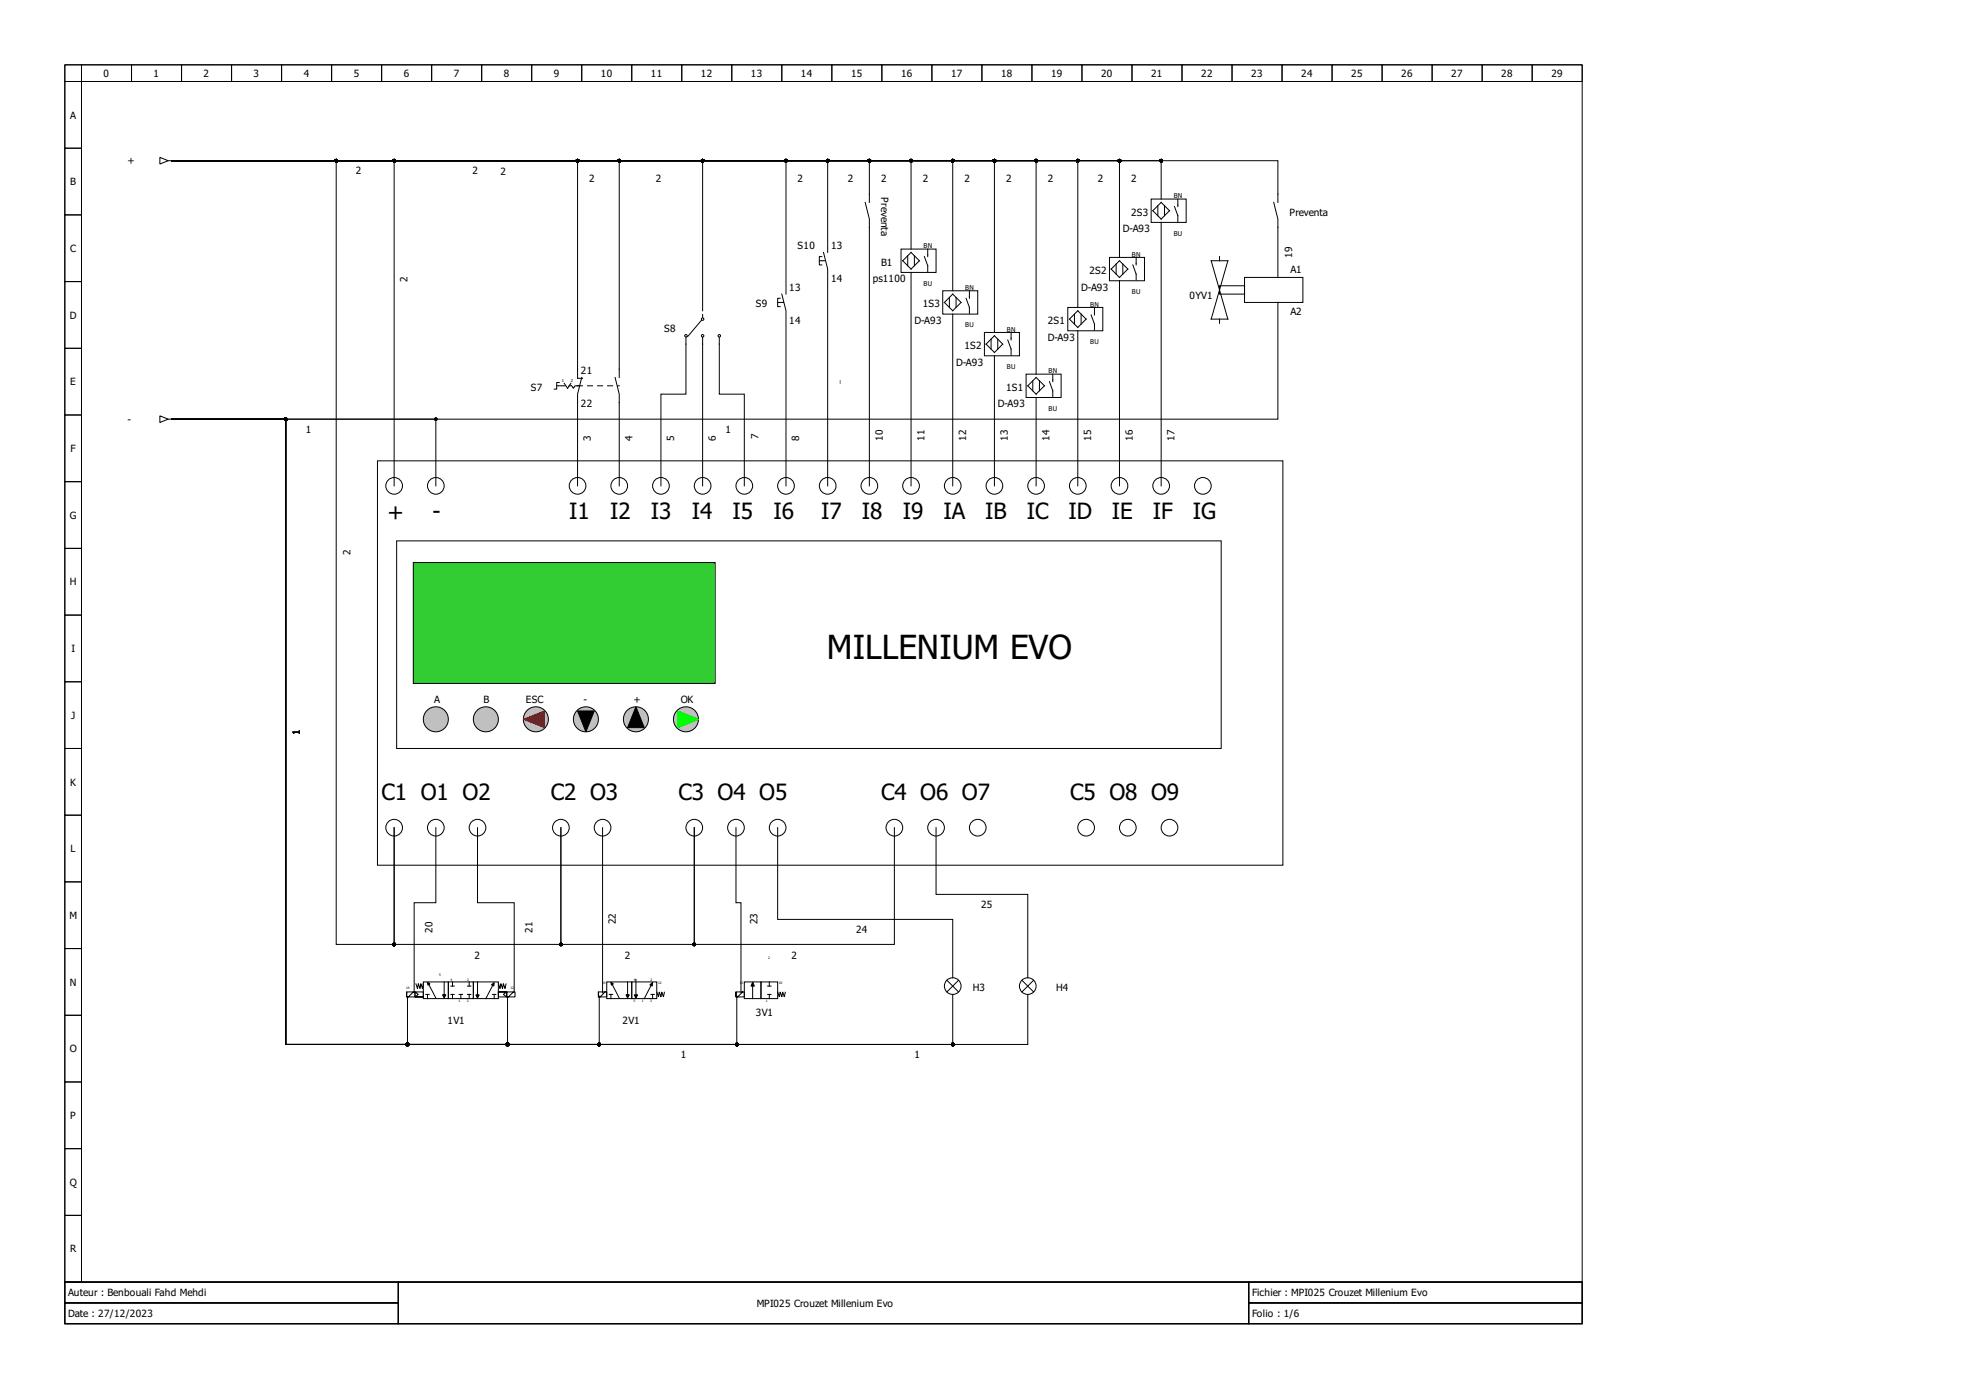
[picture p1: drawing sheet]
<svg xmlns="http://www.w3.org/2000/svg" width="297mm" height="210mm" viewBox="0 0 297 210" stroke-linecap="round" stroke-linejoin="round" font-family="sans-serif">
<g fill="none" stroke="#000" stroke-width=".15">
<path d="M9.8 9.8h229.1v183.8h-229.1zM9.8 9.8h2.5v2.5h-2.5zM9.8 12.3h2.5v10.1h-2.5zM12.3 9.8h7.6v2.5h-7.6zM19.9 9.8h7.5v2.5h-7.5zM27.4 9.8h7.6v2.5h-7.6zM35 9.8h7.5v2.5h-7.5zM42.5 9.8h7.6v2.5h-7.6zM50.1 9.8h7.5v2.5h-7.5zM57.6 9.8h7.6v2.5h-7.6zM65.2 9.8h7.5v2.5h-7.5zM72.7 9.8h7.6v2.5h-7.6z"/>
<path d="M80.3 9.8h7.5v2.5h-7.5zM87.8 9.8h7.6v2.5h-7.6zM95.4 9.8h7.6v2.5h-7.6zM103 9.8h7.5v2.5h-7.5zM110.5 9.8h7.6v2.5h-7.6zM118.1 9.8h7.5v2.5h-7.5zM125.6 9.8h7.6v2.5h-7.6zM133.2 9.8h7.5v2.5h-7.5zM140.7 9.8h7.6v2.5h-7.6zM148.3 9.8h7.5v2.5h-7.5zM155.8 9.8h7.6v2.5h-7.6zM163.4 9.8h7.5v2.5h-7.5z"/>
<path d="M170.9 9.8h7.6v2.5h-7.6zM178.5 9.8h7.6v2.5h-7.6zM186.1 9.8h7.5v2.5h-7.5zM193.6 9.8h7.6v2.5h-7.6zM201.2 9.8h7.5v2.5h-7.5zM208.7 9.8h7.6v2.5h-7.6zM216.3 9.8h7.5v2.5h-7.5zM223.8 9.8h7.6v2.5h-7.6zM231.4 9.8h7.5v2.5h-7.5zM9.8 22.4h2.5v10.1h-2.5zM9.8 32.5h2.5v10h-2.5zM9.8 42.5h2.5v10.1h-2.5z"/>
<path d="M9.8 52.6h2.5v10.1h-2.5zM9.8 62.7h2.5v10h-2.5zM9.8 72.7h2.5v10.1h-2.5zM9.8 82.8h2.5v10.1h-2.5zM9.8 92.9h2.5v10.1h-2.5zM9.8 103h2.5v10h-2.5zM9.8 113h2.5v10.1h-2.5zM9.8 123.1h2.5v10.1h-2.5zM9.8 133.2h2.5v10h-2.5zM9.8 143.2h2.5v10.1h-2.5zM9.8 153.3h2.5v10.1h-2.5zM9.8 163.4h2.5v10.1h-2.5z"/>
<path d="M9.8 173.5h2.5v10h-2.5zM9.8 193.6h229.1v6.3h-229.1zM9.8 193.6h50.3v3.2h-50.3zM9.8 196.8h50.3v3.1h-50.3zM9.8 183.5h2.5v10.1h-2.5zM60.1 193.6h128.5v6.3h-128.5zM188.6 193.6h50.3v3.2h-50.3zM188.6 196.8h50.3v3.1h-50.3z"/>
</g>
<path d="M87.2 58.3h6.3" fill="none" stroke="#000" stroke-width=".15" stroke-dasharray=".8 .8"/>
<g fill="#c0c0c0" stroke="#000" stroke-width=".15">
<circle cx="80.9" cy="108.6" r="1.89"/>
<circle cx="88.5" cy="108.6" r="1.89"/>
<circle cx="96" cy="108.6" r="1.89"/>
<circle cx="103.6" cy="108.6" r="1.89"/>
<circle cx="65.8" cy="108.6" r="1.89"/>
</g>
<g fill="none" stroke="#000" stroke-width=".15">
<path d="M57 69.6h136.7v61.1h-136.7zM59.9 81.7h124.5v31.3h-124.5z"/>
<circle cx="59.5" cy="73.4" r="1.26"/>
<circle cx="65.8" cy="73.4" r="1.26"/>
<circle cx="87.2" cy="73.4" r="1.26"/>
<circle cx="93.5" cy="73.4" r="1.26"/>
<circle cx="99.8" cy="73.4" r="1.26"/>
<circle cx="106.1" cy="73.4" r="1.26"/>
<circle cx="112.4" cy="73.4" r="1.26"/>
<circle cx="118.7" cy="73.4" r="1.26"/>
<circle cx="125" cy="73.4" r="1.26"/>
<circle cx="131.3" cy="73.4" r="1.26"/>
<circle cx="137.6" cy="73.4" r="1.26"/>
<circle cx="143.9" cy="73.4" r="1.26"/>
<circle cx="150.2" cy="73.4" r="1.26"/>
<circle cx="156.5" cy="73.4" r="1.26"/>
<circle cx="162.8" cy="73.4" r="1.26"/>
<circle cx="169.1" cy="73.4" r="1.26"/>
<circle cx="175.3" cy="73.4" r="1.26"/>
<circle cx="181.6" cy="73.4" r="1.26"/>
<circle cx="59.5" cy="125" r="1.26"/>
<circle cx="65.8" cy="125" r="1.26"/>
<circle cx="72.1" cy="125" r="1.26"/>
<circle cx="84.7" cy="125" r="1.26"/>
<circle cx="91" cy="125" r="1.26"/>
<circle cx="104.8" cy="125" r="1.26"/>
<circle cx="111.1" cy="125" r="1.26"/>
<circle cx="117.4" cy="125" r="1.26"/>
<circle cx="135.1" cy="125" r="1.26"/>
<circle cx="141.4" cy="125" r="1.26"/>
<circle cx="147.7" cy="125" r="1.26"/>
<circle cx="164" cy="125" r="1.26"/>
<circle cx="170.3" cy="125" r="1.26"/>
<circle cx="176.6" cy="125" r="1.26"/>
</g>
<path d="M62.4 85h45.6v18.2h-45.6z" fill-rule="evenodd" fill="#32cd32" stroke="#000" stroke-width=".15"/>
<circle cx="73.4" cy="108.6" r="1.89" fill="#c0c0c0" stroke="#000" stroke-width=".15"/>
<path d="M79 108.6l3.2-1.2v2.5z" fill="#f00" stroke="#f00" stroke-width=".15"/>
<path d="M102.3 107.4l3.2 1.2-3.2 1.3z" fill="#0f0" stroke="#0f0" stroke-width=".15"/>
<g fill="#000" stroke="#000" stroke-width=".15">
<path d="M87.2 107.4h2.5l-1.2 3.1zM96 106.7l1.3 3.2h-2.5zM66.8 150.2h.5l-.2 .5zM71.9 150.2h.5l-.3 .5zM94.5 150.2h.5l-.2 .5zM95.8 150.2h.5l-.3 .5zM113.7 148.3l.2 .6h-.5z"/>
<path d="M64.5 148.3l.4 .3-.3 .2z" fill-rule="evenodd"/>
<path d="M74.2 148.7l.4-.3v.5z" fill-rule="evenodd"/>
<path d="M92.2 148.3l.4 .3-.3 .2z" fill-rule="evenodd"/>
<path d="M98.1 148.7l.5-.3-.1 .5z" fill-rule="evenodd"/>
<circle cx="50.8" cy="24.3" r=".19"/>
<circle cx="59.5" cy="24.3" r=".19"/>
<circle cx="87.2" cy="24.3" r=".19"/>
<circle cx="93.5" cy="24.3" r=".19"/>
<circle cx="106.1" cy="24.3" r=".19"/>
<circle cx="118.7" cy="24.3" r=".19"/>
<circle cx="125" cy="24.3" r=".19"/>
<circle cx="131.3" cy="24.3" r=".19"/>
<circle cx="137.6" cy="24.3" r=".19"/>
<circle cx="143.9" cy="24.3" r=".19"/>
<circle cx="150.2" cy="24.3" r=".19"/>
<circle cx="156.5" cy="24.3" r=".19"/>
<circle cx="162.8" cy="24.3" r=".19"/>
<circle cx="169.1" cy="24.3" r=".19"/>
<circle cx="175.3" cy="24.3" r=".19"/>
<circle cx="43.2" cy="63.3" r=".19"/>
<circle cx="65.8" cy="63.3" r=".19"/>
<circle cx="59.5" cy="142.6" r=".19"/>
<circle cx="61.5" cy="157.7" r=".19"/>
<circle cx="76.6" cy="157.7" r=".19"/>
<circle cx="84.7" cy="142.6" r=".19"/>
<circle cx="90.5" cy="157.7" r=".19"/>
<circle cx="104.8" cy="142.6" r=".19"/>
<circle cx="111.3" cy="157.7" r=".19"/>
<circle cx="143.9" cy="157.7" r=".19"/>
</g>
<g fill="none" stroke="#000" stroke-width=".15">
<path d="M24.1 23.8l1.3 .5-1.3 .5zM25.4 24.3h.4M25.9 24.3h143.2v14.6M25.9 24.3h24.9v118.3h8.7v-17.6v17.6h25.2v-17.6v17.6h20.1v-17.6v17.6h30.3v-17.6M25.9 24.3h80.2v22.6M25.9 24.3h118v19.6M25.9 24.3h33.6v49.1M25.9 24.3h61.3v32.8h.8M25.9 24.3h167.1v6.3M25.9 24.3h130.6v32.2M25.9 24.3h92.8v18.7M25.9 24.3h67.6v32.7"/>
<path d="M25.9 24.3h124.3v25.9M25.9 24.3h105.4v6.3M25.9 24.3h111.7v13.3M25.9 24.3h149.4v5.8M25.9 24.3h136.9v22.1M25.9 24.3h99.1v12.4M124.1 38.7h-.4v1.3h.4M124.4 38.1l.6 2.5v1.3M125 36.9v1.2M130.7 30.6l.6 2.5v40.3M136.1 37.6h5.3v3.5h-5.3zM137.1 38.6v1.5"/>
<path d="M137.6 38.1l1.2 1.3-1.2 1.2-1.3-1.2zM138.1 38.6v1.5M139.6 38.7l.5 1.4v.9M140.1 37.6v1.1M167.5 38.9h5.3v3.5h-5.3zM168.5 39.9v1.5M169.6 39.9v1.5M171.6 38.9v1.1M173.8 30.1h5.3v3.5h-5.3zM174.1 31.8l1.2-1.2 1.3 1.2-1.3 1.3zM174.8 31.1v1.5M175.3 33.6v39.8"/>
<path d="M175.9 31.1v1.5M177.4 31.2l.5 1.4v.9M177.9 30.1v1.1M182.9 39.4h2.5l-2.5 8.8h2.5zM184.2 38.7v.7M192.3 30.6l.7 2.5v8.8M84.4 57.8h-.3v1h-.4M85.2 57.9l.5 .7M87.8 57l-.6 2.5v13.9M92.9 57l.6 2.5v13.9M103.6 51v8.5h-3.8v13.9M106 48.3l-2.2 2.5"/>
<path d="M106.1 51v22.4M106.1 47.5v.4M108.6 51v8.5h3.8v13.9M117.8 45h-.4v1.3h.4M118.1 44.4l.6 2.5v1.3M118.7 43.2v1.2M118.7 48.3v25.1M125 42v31.4M137.6 41.1v32.3M142.4 43.9h5.3v3.5h-5.3zM143.4 44.9v1.5M143.9 44.4l1.2 1.3-1.2 1.2-1.3-1.2z"/>
<path d="M143.9 47.4v26M144.4 44.9v1.5M145.9 45l.5 1.4v.9M146.4 43.9v1.1M148.7 50.2h5.2v3.5h-5.2zM148.9 52l1.3-1.3 1.2 1.3-1.2 1.2zM149.7 51.2v1.5M150.2 53.7v19.7M150.7 51.2v1.5M152.2 51.3l.5 1.4v.9M152.7 50.2v1.1M155 56.5h5.2v3.5h-5.2z"/>
<path d="M156 57.5v1.5M156.5 57l1.2 1.3-1.2 1.2-1.3-1.2zM157 57.5v1.5M158.5 57.6l.5 1.4v.9M159 56.5v1.1M161.2 46.4h5.3v3.6h-5.3zM161.5 48.2l1.3-1.3 1.2 1.3-1.2 1.2zM162.3 47.4v1.5M162.8 50v23.4M163.3 47.4v1.5M164.8 47.6l.5 1.3v.9M165.3 46.4v1.2"/>
<path d="M167.8 40.6l1.3-1.2 1.2 1.2-1.2 1.3zM169.1 42.4v31M171.1 40l.5 1.4v.9M184.2 43.2h3.7v1.2h-3.7zM184.2 48.2v.6M187.9 41.9h8.9v3.8h-8.9zM193 45.7v17.6h-167.1M24.1 62.8l1.3 .5-1.3 .5zM25.4 63.3h.4M25.9 63.3h17.3v94.4h68.1v-7.3M25.9 63.3h17.3v94.4h100.7v-6.1M25.9 63.3h17.3v94.4h112v-6.1"/>
<path d="M25.9 63.3h17.3v94.4h33.4v-7.2M25.9 63.3h17.3v94.4h47.3v-7.3M25.9 63.3h17.3v94.4h18.3v-7.2M25.9 63.3h39.9v10.1M156.5 60v13.4M65.8 125v11.3h-3.3v13.5M72.1 125v11.3h5.5v13.5M91 125v24.9M111.1 125v11.3h.8v13.6M117.4 125v13.8h26.5v7.5M141.4 125v10.1h13.8v11.2M61.4 149.8h1.3v.7h-1.3v-.7v.7h.3l.7-.7"/>
<path d="M62.7 149.8l.5 .4-.5 .3h1.2v-.7h-1.2v.7h1.2M62.8 148.6l.2 .7 .2-.8 .2 .8 .1-.8 .3 .8 .1-.7M63.9 148.3h3.8v2.5h-3.8zM64.3 150.2h.5M64.6 150.2v.6M64.7 148.6l1.1 2.2M67.1 148.3v1.9M67.7 148.3h3.8v2.5h-3.8zM68.1 148.9h.5M68.1 150.2h.5M68.3 148.3v.6M68.3 150.2v.6"/>
<path d="M69.3 150.2h.5M69.6 150.2v.6M70.6 148.9h.5M70.6 150.2h.5M70.9 148.3v.6M70.9 150.2v.6M71.5 148.3h3.8v2.5h-3.8zM72.1 148.3v1.9M74.4 150.2h.5M74.4 148.7l-1 2.1M74.6 150.2v.6M75.3 149.8h1.2v.7h-1.2v-.7h1.2l-.5 .4 .5 .3"/>
<path d="M75.3 148.6l.2 .7 .1-.8 .3 .8 .1-.8 .3 .8 .1-.7M76.5 149.8h1.3v.7h-1.3v-.7v.7h.3l.7-.7M90.4 149.8h1.2v.7h-1.2v-.7v.7h.2l.8-.7M91.6 148.3h3.8v2.5h-3.8zM92 150.2h.5M92.3 150.2v.6M92.4 148.6l1.1 2.2M94.8 148.3v1.9M95.4 148.3h3.8v2.5h-3.8zM96 147.9v2.3M98.3 150.2h.5M98.4 148.7l-1.1 2.1"/>
<path d="M98.5 150.2v.6M99.2 149.8l.2 .7 .2-.7 .2 .7 .1-.7 .3 .7 .1-.7M111.1 149.8h1.3v.7h-1.3v-.7v.7h.3l.7-.7M112.4 148.3h2.5v2.5h-2.5zM113.7 148.8v2M114.9 148.3h2.5v2.5h-2.5zM115.9 148.9h.5M115.9 150.2h.5M116.2 148.3v.6M116.2 150.2v.6M117.4 149.8l.3 .7 .1-.7 .3 .7 .1-.7 .2 .7 .2-.7M143 148l1.8 1.8"/>
<path d="M143.9 146.4v1.3M143.9 150.2v1.2M144.8 148l-1.8 1.8M154.3 148l1.8 1.8M155.2 146.4v1.3M155.2 150.2v1.2M156.1 148l-1.8 1.8"/>
<circle cx="103.6" cy="50.7" r=".19"/>
<circle cx="106.1" cy="50.7" r=".19"/>
<circle cx="106.1" cy="48.2" r=".19"/>
<circle cx="108.6" cy="50.7" r=".19"/>
<circle cx="143.9" cy="148.9" r="1.26"/>
<circle cx="155.2" cy="148.9" r="1.26"/>
</g>
<path d="M123.7 39.4h.9M84.1 58.3h1.2M85.7 58.6l.5-.7M86 58.3h.3l.3 .3 .2-.3h.7M117.4 45.7h.9" fill="none" stroke="#000" stroke-width=".15" stroke-dasharray=".3 .1"/>
<text font-size="5" x="124.9" y="99.6">MILLENIUM EVO</text>
<g font-size="3.4">
<text x="58.5" y="78.5">+</text>
<text x="65.3" y="78.4">-</text>
<text x="86" y="78.4">I1</text>
<text x="92.1" y="78.4">I2</text>
<text x="98.3" y="78.4">I3</text>
<text x="104.5" y="78.4">I4</text>
<text x="110.6" y="78.4">I5</text>
<text x="116.8" y="78.4">I6</text>
<text x="124" y="78.4">I7</text>
<text x="130.2" y="78.4">I8</text>
<text x="136.3" y="78.4">I9</text>
<text x="142.5" y="78.4">IA</text>
<text x="148.8" y="78.4">IB</text>
<text x="155.1" y="78.4">IC</text>
<text x="161.4" y="78.4">ID</text>
<text x="167.9" y="78.4">IE</text>
<text x="174.1" y="78.4">IF</text>
<text x="180.1" y="78.4">IG</text>
<text x="57.6" y="120.8">C1 O1 O2</text>
<text x="83.2" y="120.8">C2 O3</text>
<text x="102.5" y="120.8">C3 O4 O5</text>
<text x="133" y="120.8">C4 O6 O7</text>
<text x="161.6" y="120.8">C5 O8 O9</text>
</g>
<g font-size="1.5">
<text x="15.6" y="11.6">0</text>
<text x="23.2" y="11.6">1</text>
<text x="30.8" y="11.6">2</text>
<text x="38.3" y="11.6">3</text>
<text x="45.9" y="11.6">4</text>
<text x="53.4" y="11.6">5</text>
<text x="61" y="11.6">6</text>
<text x="68.5" y="11.6">7</text>
<text x="76.1" y="11.6">8</text>
<text x="83.6" y="11.6">9</text>
<text x="90.7" y="11.6">10</text>
<text x="98.3" y="11.6">11</text>
<text x="105.9" y="11.6">12</text>
<text x="113.4" y="11.6">13</text>
<text x="121" y="11.6">14</text>
<text x="128.5" y="11.6">15</text>
<text x="136.1" y="11.6">16</text>
<text x="143.6" y="11.6">17</text>
<text x="151.2" y="11.6">18</text>
<text x="158.7" y="11.6">19</text>
<text x="166.3" y="11.6">20</text>
<text x="173.8" y="11.6">21</text>
<text x="181.4" y="11.6">22</text>
<text x="188.9" y="11.6">23</text>
<text x="196.5" y="11.6">24</text>
<text x="204.1" y="11.6">25</text>
<text x="211.6" y="11.6">26</text>
<text x="219.2" y="11.6">27</text>
<text x="226.7" y="11.6">28</text>
<text x="234.3" y="11.6">29</text>
<text x="10.6" y="17.9">A</text>
<text x="10.6" y="28">B</text>
<text x="19.2" y="24.8">+</text>
<text x="53.7" y="26.3">2</text>
<text x="71.4" y="26.3">2</text>
<text x="75.6" y="26.4">2</text>
<text x="89" y="27.5">2</text>
<text x="99.1" y="27.5">2</text>
<text x="120.5" y="27.5">2</text>
<text x="128" y="27.5">2</text>
<text x="133" y="27.5">2</text>
<text x="133" y="29.8" transform="rotate(90 133 29.8)">Preventa</text>
<text x="139.3" y="27.5">2</text>
<text x="145.6" y="27.5">2</text>
<text x="151.9" y="27.5">2</text>
<text x="158.2" y="27.5">2</text>
<text x="165.8" y="27.5">2</text>
<text x="170.8" y="27.5">2</text>
<text x="169.6" y="35.1">D-A93</text>
<text x="170.8" y="32.6">2S3</text>
<text x="194.7" y="32.6">Preventa</text>
<text x="10.6" y="38.1">C</text>
<text x="120.5" y="37.6">S10</text>
<text x="125.5" y="37.6">13</text>
<text x="133" y="40.1">B1</text>
<text x="164.5" y="41.4">2S2</text>
<text x="194.9" y="41.3">A1</text>
<text x="195.1" y="39" transform="rotate(-90 195.1 39)">19</text>
<text x="61.5" y="42.6" transform="rotate(-90 61.5 42.6)">2</text>
<text x="114.2" y="46.4">S9</text>
<text x="119.2" y="43.9">13</text>
<text x="125.5" y="42.6">14</text>
<text x="131.8" y="42.6">ps1100</text>
<text x="139.3" y="46.4">1S3</text>
<text x="163.3" y="43.9">D-A93</text>
<text x="179.6" y="45.2">0YV1</text>
<text x="194.9" y="47.6">A2</text>
<text x="10.5" y="48.1">D</text>
<text x="100.3" y="50.2">S8</text>
<text x="119.2" y="48.9">14</text>
<text x="138.1" y="48.9">D-A93</text>
<text x="145.6" y="52.7">1S2</text>
<text x="158.2" y="48.9">2S1</text>
<text x="158.2" y="51.5">D-A93</text>
<text x="10.6" y="58.2">E</text>
<text x="80.2" y="59">S7</text>
<text x="87.7" y="56.5">21</text>
<text x="144.4" y="55.2">D-A93</text>
<text x="151.9" y="59">1S1</text>
<text x="19.2" y="63.9">-</text>
<text x="46.2" y="65.3">1</text>
<text x="87.7" y="61.5">22</text>
<text x="109.6" y="65.4">1</text>
<text x="150.7" y="61.5">D-A93</text>
<text x="10.7" y="68.3">F</text>
<text x="89.2" y="66.6" transform="rotate(-90 89.2 66.6)">3</text>
<text x="95.5" y="66.6" transform="rotate(-90 95.5 66.6)">4</text>
<text x="101.8" y="66.6" transform="rotate(-90 101.8 66.6)">5</text>
<text x="108.1" y="66.6" transform="rotate(-90 108.1 66.6)">6</text>
<text x="114.5" y="66.3" transform="rotate(-90 114.5 66.3)">7</text>
<text x="120.7" y="66.6" transform="rotate(-90 120.7 66.6)">8</text>
<text x="133.3" y="66.6" transform="rotate(-90 133.3 66.6)">10</text>
<text x="139.6" y="66.6" transform="rotate(-90 139.6 66.6)">11</text>
<text x="145.9" y="66.6" transform="rotate(-90 145.9 66.6)">12</text>
<text x="152.2" y="66.6" transform="rotate(-90 152.2 66.6)">13</text>
<text x="158.5" y="66.6" transform="rotate(-90 158.5 66.6)">14</text>
<text x="164.8" y="66.6" transform="rotate(-90 164.8 66.6)">15</text>
<text x="171.1" y="66.6" transform="rotate(-90 171.1 66.6)">16</text>
<text x="177.4" y="66.6" transform="rotate(-90 177.4 66.6)">17</text>
<text x="10.5" y="78.3">G</text>
<text x="52.9" y="83.9" transform="rotate(-90 52.9 83.9)">2</text>
<text x="10.5" y="88.4">H</text>
<text x="10.8" y="98.5">I</text>
<text x="65.6" y="106.1">A</text>
<text x="73" y="106.1">B</text>
<text x="79.4" y="106.1">ESC</text>
<text x="88.1" y="106.1">-</text>
<text x="95.7" y="106.1">+</text>
<text x="102.8" y="106.1">OK</text>
<text x="10.7" y="108.6">J</text>
<text x="45.3" y="111" transform="rotate(-90 45.3 111)">1</text>
<text x="10.6" y="118.6">K</text>
<text x="10.7" y="128.7">L</text>
<text x="148.2" y="137.1">25</text>
<text x="10.5" y="138.8">M</text>
<text x="65.3" y="140.9" transform="rotate(-90 65.3 140.9)">20</text>
<text x="80.4" y="140.9" transform="rotate(-90 80.4 140.9)">21</text>
<text x="93" y="139.6" transform="rotate(-90 93 139.6)">22</text>
<text x="114.4" y="139.6" transform="rotate(-90 114.4 139.6)">23</text>
<text x="129.3" y="140.9">24</text>
<text x="10.5" y="148.8">N</text>
<text x="71.7" y="144.8">2</text>
<text x="94.3" y="144.8">2</text>
<text x="119.5" y="144.8">2</text>
<text x="146.9" y="149.7">H3</text>
<text x="159.5" y="149.7">H4</text>
<text x="67.6" y="154.7">1V1</text>
<text x="94" y="154.7">2V1</text>
<text x="114.2" y="153.4">3V1</text>
<text x="10.5" y="158.9">O</text>
<text x="102.8" y="159.7">1</text>
<text x="138.1" y="159.7">1</text>
<text x="10.6" y="169">P</text>
<text x="10.5" y="179.1">Q</text>
<text x="10.6" y="189.1">R</text>
<text x="10.3" y="195.7">Auteur : Benbouali Fahd Mehdi</text>
<text x="114.3" y="197.3">MPI025 Crouzet Millenium Evo</text>
<text x="189.1" y="195.7">Fichier : MPI025 Crouzet Millenium Evo</text>
<text x="10.3" y="198.9">Date : 27/12/2023</text>
<text x="189.1" y="198.9">Folio : 1/6</text>
</g>
<text font-size="1.1" x="126.8" y="58" transform="rotate(-90 126.8 58)">_</text>
<g font-size="1">
<text x="177.2" y="29.9">BN</text>
<text x="177.2" y="35.6">BU</text>
<text x="139.5" y="37.5">BN</text>
<text x="170.9" y="38.7">BN</text>
<text x="139.5" y="43.2">BU</text>
<text x="145.8" y="43.8">BN</text>
<text x="164.6" y="46.3">BN</text>
<text x="170.9" y="44.4">BU</text>
<text x="145.8" y="49.4">BU</text>
<text x="152.1" y="50.1">BN</text>
<text x="164.6" y="52">BU</text>
<text x="152.1" y="55.7">BU</text>
<text x="158.4" y="56.4">BN</text>
<text x="158.4" y="62">BU</text>
</g>
<g font-size=".6">
<text x="84.8" y="57.6">1</text>
<text x="86.2" y="57.6">2</text>
</g>
<g font-size=".5">
<text x="61.3" y="149.3">14</text>
<text x="66.3" y="147.4">5</text>
<text x="68" y="148.2">4</text>
<text x="70.5" y="148.2">2</text>
<text x="77.1" y="149.3">12</text>
<text x="90.9" y="148.7">14</text>
<text x="95.7" y="148.2">4</text>
<text x="98.2" y="148.2">2</text>
<text x="99.4" y="148.7">12</text>
<text x="111.7" y="148.7">1</text>
<text x="112" y="148.7">2</text>
<text x="116" y="144.8">2</text>
<text x="117.6" y="148.7">10</text>
<text x="69.2" y="151.3">1</text>
<text x="70.5" y="151.3">3</text>
<text x="95.7" y="151.3">5</text>
<text x="96.9" y="151.3">1</text>
<text x="98.2" y="151.3">3</text>
<text x="115.7" y="151.3">1</text>
</g>
</svg>
